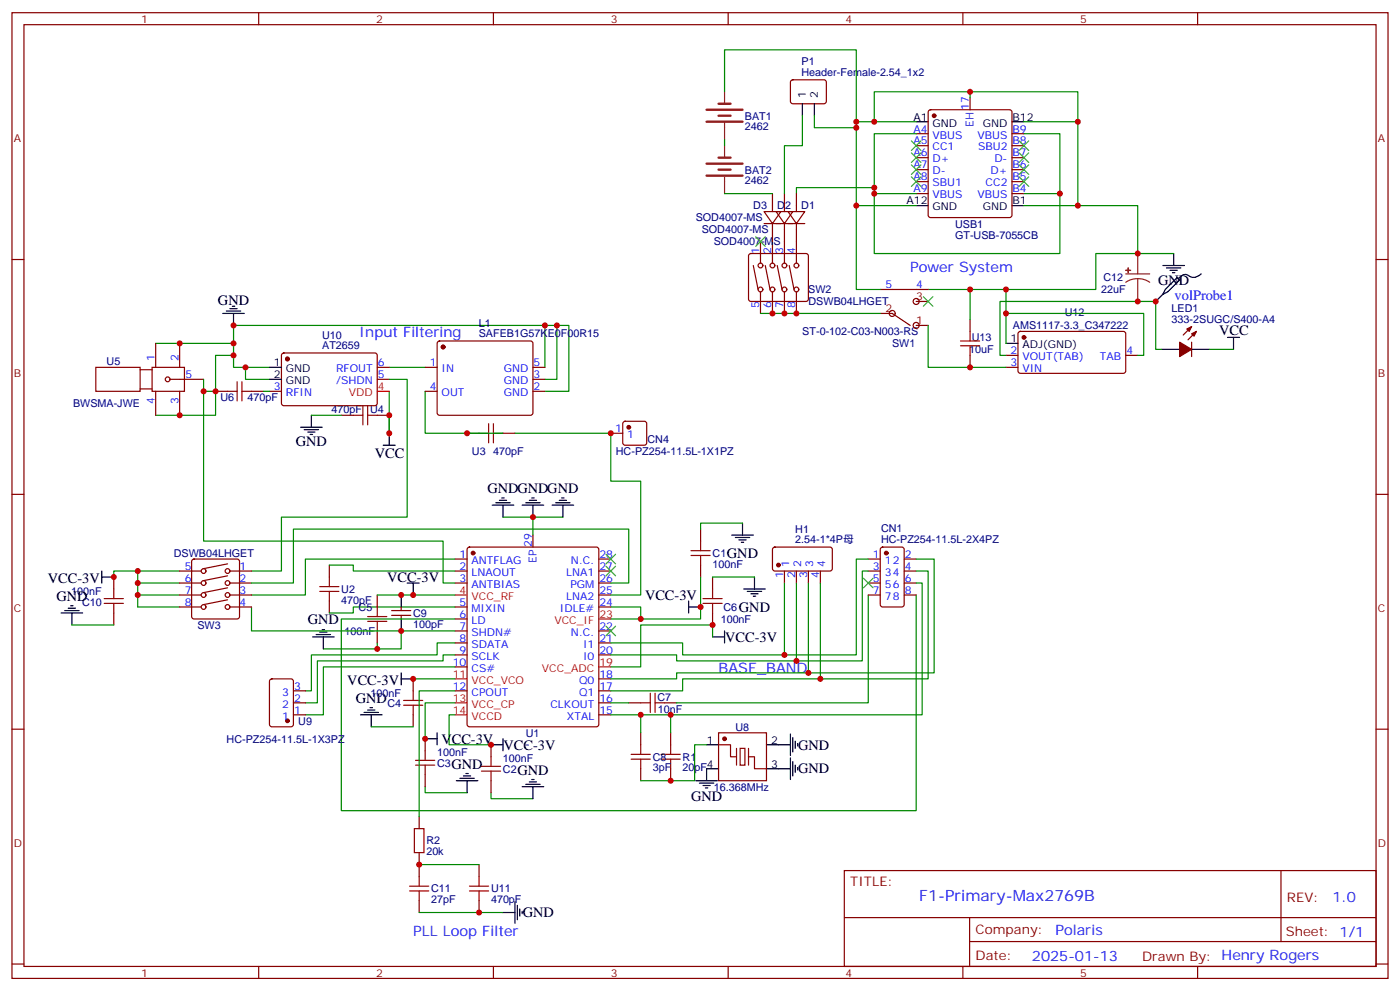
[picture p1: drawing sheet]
<svg xmlns="http://www.w3.org/2000/svg" width="412mm" height="292mm" viewBox="0 0 412 292" stroke-linecap="round" stroke-linejoin="round" font-family="sans-serif">
<g fill="none" stroke="#870000" stroke-width=".35">
<path d="M3.5 3.7h405.4v284.4h-405.4zM7.1 7.3h398.2v277.3h-398.2zM76.2 3.7v3.6M145.3 3.7v3.6M214.5 3.7v3.6M283.6 3.7v3.6M352.8 3.7v3.6M233.1 23.7l.4-.2 9.5 .1 .4 .6v5.9l-.7 .5-9.4-.1-.5-.7v-5.6zM269.9 39.4h3.5M273.6 32.5l.5-.2h23.3l.5 .2 .2 .5v30.4l-.2 .5-.5 .2h-23.3l-.5-.3-.2-.4v-30.4zM285.8 28.8v3.5M298.1 39.4h3.5"/>
<path d="M227.5 57v5.3M231.1 57v5.3M234.6 57v5.3M269.9 42.9h3.5M269.9 46.4h3.5M269.9 50h3.5M269.9 53.5h3.5M269.9 57h3.5M298.1 42.9h3.5M298.1 46.4h3.5M298.1 50h3.5M298.1 53.5h3.5"/>
<path d="M298.1 57h3.5M3.5 76.4h3.6M220.7 74.9l.5-.3h16.2l.5 .3 .2 .5v12.7l-.2 .5-.5 .2h-16.2l-.5-.3-.2-.4v-12.7zM221.9 78.2l1.4 7M224 71.1v6.4M225.1 62.3h4.9l-2.5 3.5zM225.1 65.8h12M225.4 78.2l1.4 7M227.5 65.8v11.7M228.6 62.3h4.9l-2.4 3.5zM229 78.2l1.4 7M231.1 65.8v11.7"/>
<path d="M232.1 62.3h5l-2.5 3.5zM232.5 78.2l1.4 7M234.6 65.8v11.7M405.3 76.4h3.6M224 85.9v6.4M227.5 85.9v6.4M231.1 85.9v6.4M234.6 85.9v6.4M259.3 92.3h3.5M259.3 85.2h3.5M269.9 95.8h3.5M269.9 88.8h3.5"/>
<path d="M269.9 85.2h3.5M285.8 94.1v3.5M300.1 97.8l.5-.2h30.6l.4 .7-.1 11.2-.6 .4h-30.6l-.4-.7v-10.9zM351 96.2l-2.5 2.4M352.4 97.6l-2.4 2.4M28.2 108.2h13.1v7h-13.1zM41.3 108.9h3.5M41.3 114.5h3.5M44.8 108.2h9.5v7h-9.5zM45.9 101.1v7.1M45.9 115.2v7.1M50.1 111.7h9.9"/>
<path d="M52.9 101.1v7.1M52.9 115.2v7.1M63.5 115.2h3.5M74.1 115.2h3.5M79.4 115.2h3.5M83.1 104.1l.5-.2 27.1 .1 .4 .6v14.4l-.7 .5-27.1-.1-.4-.7v-14.1zM111.1 108.2h3.6M111.1 111.7h3.6M125.2 108.2h3.6M125.2 115.2h3.6M129 100.6l.5-.2h26.8l.5 .2 .2 .5v20.5l-.2 .5-.5 .2h-26.8l-.5-.3-.2-.4v-20.5zM157 108.2h3.5"/>
<path d="M157 115.2h3.5M157 111.7h3.5M285.8 104.6v3.6M296.3 108.2h3.6M296.3 104.6h3.6M331.6 104.6h3.5M351 100.8v4.2M100.5 122.3h3.6M111.1 122.3h3.6M137.6 127.6h3.5M148.2 127.6h3.5M179.9 127.6h3.5"/>
<path d="M183.7 124.2l.4-.2h5.7l.5 .2 .2 .5v5.7l-.2 .5-.5 .2h-5.7l-.4-.2-.3-.5v-5.7zM3.5 145.6h3.6M157 157.6v3.5M206.4 155.8v3.5M405.3 145.6h3.6M33.5 169.9v3.5M52.9 168.1h6.4M52.9 171.7h6.4M52.9 178.7h6.4M52.9 175.2h6.4M56.7 164.8l.4-.2h12.7l.5 .2 .3 .5v16.2l-.3 .5-.5 .2h-12.7l-.4-.2-.3-.5v-16.2zM67 176.6l-7 1.4"/>
<path d="M67 173.1l-7 1.4M67 169.5l-7 1.5M67 166l-7 1.4M67.7 168.1h6.4M67.7 171.7h6.4M67.7 178.7h6.4M67.7 175.2h6.4M97 166.4v3.5M97 177v3.5M111.1 175.2v3.5M115.4 179.8h5.6M118.2 178.7v1.1"/>
<path d="M134.1 164.6h3.5M134.1 168.1h3.5M134.1 171.7h3.5M134.1 178.7h3.5M137.8 161.3l.5-.2h37.4l.5 .2 .2 .5v51.5l-.2 .5-.5 .2h-37.4l-.5-.2-.2-.5v-51.5zM176.4 164.6h3.5M176.4 168.1h3.5M176.4 171.7h3.5M176.4 178.7h3.5M176.4 175.2h3.5M206.4 166.4v3.5M209.9 169.9v3.5"/>
<path d="M227.8 161.3l.4-.2h16.5l.5 .7-.1 5.9-.6 .4h-16.5l-.5-.7v-5.6zM231.1 168.1v3.6M234.6 168.1v3.6M238.1 168.1v3.6M241.7 168.1v3.6M255.8 164.6h3.5M255.8 168.1h3.5M255.8 171.7h3.5M255.8 175.2h3.5M259.5 161.3l.5-.2h5.6l.7 .4v16.5l-.4 .7h-5.9l-.7-.4v-16.5zM266.3 164.6h3.6M266.3 168.1h3.6"/>
<path d="M266.3 171.7h3.6M266.3 175.2h3.6M33.5 180.5v3.5M111.1 185.8v3.5M115.4 181.2h5.6M118.2 181.2v1M121.7 199.9v3.5M134.1 182.2h3.5M134.1 185.8h3.5M134.1 189.3h3.5M134.1 192.8h3.5M134.1 196.4h3.5"/>
<path d="M176.4 185.8h3.5M176.4 189.3h3.5M176.4 192.8h3.5M176.4 199.9h3.5M209.9 180.5v3.5M3.5 214.7h3.6M79.6 200.1l.5-.2h5.6l.7 .4v13l-.4 .6-5.9 .1-.7-.5v-12.9zM86.4 203.4h3.6M86.4 210.5h3.6M86.4 206.9h3.6M121.7 210.5v3.5M125.2 217.5v3.6"/>
<path d="M134.1 203.4h3.5M144.6 219.3v3.5M176.4 203.4h3.5M176.4 210.5h3.5M176.4 206.9h3.5M185.2 206.9h3.5M188.7 215.8v3.5M195.8 206.9h3.5M197.6 215.8v3.5M211.7 215.8h14.1v14.1h-14.1zM211.7 219.3h3.5v3.5h1.8M405.3 214.7h3.6"/>
<path d="M125.2 228.1v3.5M144.6 229.9v3.5M188.7 226.3v3.6M197.6 226.3v3.6M218 220.3h1.4v5h-1.4zM220.5 222.8h1.7v3.5h3.6M123.5 240.5v3.5M123.5 251v7.1M141.1 254.6v3.5M248.7 256.3h156.6v28.3h-156.6zM377.3 256.4v20.8M123.5 265.1v3.6"/>
<path d="M141.1 265.1v3.6M248.7 270.2h156.5M285.6 277.2h119.6M285.6 270.2v14.1M3.5 283.8h3.6M76.2 284.6v3.5M145.3 284.6v3.5M214.5 284.6v3.5M283.6 284.6v3.5M352.8 284.6v3.5M405.3 283.8h3.6"/>
<circle cx="224" cy="78.2" r=".71"/>
<circle cx="227.5" cy="78.2" r=".71"/>
<circle cx="231.1" cy="78.2" r=".71"/>
<circle cx="234.6" cy="78.2" r=".71"/>
<circle cx="224" cy="85.2" r=".71"/>
<circle cx="227.5" cy="85.2" r=".71"/>
<circle cx="231.1" cy="85.2" r=".71"/>
<circle cx="234.6" cy="85.2" r=".71"/>
<circle cx="49.4" cy="111.7" r=".71"/>
<circle cx="60" cy="178.7" r=".71"/>
<circle cx="60" cy="168.1" r=".71"/>
<circle cx="60" cy="175.2" r=".71"/>
<circle cx="60" cy="171.7" r=".71"/>
<circle cx="67" cy="171.7" r=".71"/>
<circle cx="67" cy="178.7" r=".71"/>
<circle cx="67" cy="175.2" r=".71"/>
<circle cx="67" cy="168.1" r=".71"/>
</g>
<g fill="#870000" stroke="#870000" stroke-width=".35">
<path d="M347.5 100.8l3.5 2.1-3.5 2.1z"/>
<path d="M351 98.3l1.4-.7-.7 1.4z"/>
<path d="M349.6 96.9l1.4-.7-.7 1.4z"/>
<circle cx="139.3" cy="162.8" r=".53"/>
<circle cx="130.5" cy="102.2" r=".53"/>
<circle cx="84.7" cy="105.7" r=".53"/>
<circle cx="261.1" cy="162.8" r=".53"/>
<circle cx="84.7" cy="212.2" r=".53"/>
<circle cx="185.2" cy="125.8" r=".53"/>
<circle cx="213.4" cy="217.5" r=".53"/>
<circle cx="275.2" cy="34.1" r=".53"/>
<circle cx="229.3" cy="166.4" r=".53"/>
<circle cx="301.6" cy="99.3" r=".53"/>
</g>
<path d="M111.1 115.2h3.6M134.1 175.2h3.5M134.1 199.9h3.5M176.4 196.4h3.5M176.4 182.2h3.5M134.1 206.9h3.5M134.1 210.5h3.5" fill="none" stroke="#f00" stroke-width=".35"/>
<g fill="none" stroke="#a10000" stroke-width=".35">
<path d="M285.8 97.6v2.8M67 115.2h2.8M69.8 112.4v5.6M71.3 112.4v5.6M71.3 115.2h2.8M106.9 119.5v5.6M108.3 119.5v5.6M282.9 100.4h5.7M282.9 101.8h5.7M285.8 101.8v2.8M104.1 122.3h2.8M108.3 122.3h2.8"/>
<path d="M141.1 127.6h2.8M143.9 124.7v5.7M145.3 124.7v5.7M145.3 127.6h2.9M206.4 159.3v2.8M30.7 177.7h5.6M30.7 176.2h5.6M33.5 173.4v2.8M33.5 177.7v2.8M94.2 174.1h5.6M94.2 172.7h5.6M97 169.9v2.8"/>
<path d="M97 174.1v2.9M111.1 178.7v2.8M203.6 163.5h5.6M203.6 162.1h5.6M206.4 163.5v2.9M207.1 177.7h5.6M207.1 176.2h5.6M209.9 173.4v2.8M209.9 177.7v2.8M108.3 181.5h5.6M108.3 183h5.6M111.1 183v2.8"/>
<path d="M118.9 206.2h5.6M118.9 207.6h5.6M121.7 203.4v2.8M121.7 207.6v2.9M188.7 206.9h2.9M188.7 219.3v2.8M191.6 204.1v5.7M193 206.9h2.8M193 204.1v5.7M197.6 219.3v2.8M122.4 223.9h5.7M122.4 225.3h5.7"/>
<path d="M125.2 221.1v2.8M125.2 225.3v2.8M141.8 225.6h5.7M141.8 227h5.7M144.6 222.8v2.8M144.6 227v2.9M185.9 223.5h5.7M185.9 222.1h5.7M188.7 223.5v2.8M194.7 223.5h5.7M194.7 222.1h5.7M197.6 223.5v2.8"/>
<path d="M122.1 244h2.8v7h-2.8zM123.5 258.1v2.8M141.1 258.1v2.8M120.6 262.3h5.7M120.6 260.9h5.7M123.5 262.3v2.8M138.3 262.3h5.6M138.3 260.9h5.6M141.1 262.3v2.8"/>
</g>
<g fill="none" stroke="#008700" stroke-width=".35">
<path d="M213.4 27v-12.3h38.8v21.1M236.4 34.1v8.8h-5.3v14.1M239.9 34.1v3.5h12.3M257.5 35.8h-5.3v24.7h17.7M269.9 35.8h-12.4v-8.8h60v8.8M269.9 39.4h-12.4v17.6h12.4M285.8 27v1.8M301.6 35.8h15.9v24.7h-15.9M301.6 39.4h10.6v17.6h-10.6M213.4 57h14.1M213.4 41.1v1.8M257.5 57v17.6h54.7v-17.6"/>
<path d="M257.5 55.2h-22.9v1.8M252.2 60.5v24.7h7.1M317.5 60.5h17.6v14.1h10.6M335.1 74.6h-12.3v10.6h-26.5M160.5 95.8h7.1v19.4h-7.1M164 95.8v15.9h-3.5M224 92.3h35.3M273.4 85.2h22.9v15.9M273.4 95.8v12.4h22.9M285.8 85.2v8.9M296.3 92.3h40.6v12.3h-1.8M45.9 101.1h22.9v-5.3h91.7v12.4"/>
<path d="M60 115.2v44.1h70.5v12.4h3.6M60 111.7v3.5h3.5M68.8 104.6h-5.3v17.7h-17.6M68.8 101.1v7.1h10.6M72.3 108.2v3.5h7.1M77.6 115.2h1.8M114.7 111.7h5.2v40.6h-37v15.8h-8.8M114.7 108.2h10.5M114.7 115.2v12.4M125.2 115.2v12.4h23M342.2 102.9h-1.8v-14.1h-45.8v15.8h1.7M356.3 102.9h7.1"/>
<path d="M91.7 122.3h8.8M151.7 127.6h28.2v14.1h8.8v33.5h-8.8M148.2 152.3h8.8v5.3M157 152.3h8.8M218.7 154h-12.3v1.8M40.6 168.1h-7.1v1.8M40.6 175.2h12.3M40.6 171.7h12.3M52.9 168.1h-12.3v10.6h12.3M74.1 178.7v7.1h60M74.1 171.7h12.3v-15.9h98.8v15.9h-5.3M97 166.4h7.1v1.7h30"/>
<path d="M111.1 175.2h23M134.1 178.7h-30v1.8h-7.1M134.1 164.6h-44.1v10.6h-15.9M179.9 178.7h8.8v3.5M206.4 169.9v12.3h-26.5M209.9 169.9h12.3M231.1 171.7v21.1M234.6 171.7v22.9M238.1 171.7v26.4M241.7 171.7v28.2M255.8 175.2v31.7h-56.5M255.8 164.6h-3.6v28.2h-51.1v-3.5h-21.2"/>
<path d="M255.8 168.1h-1.8v26.5h-54.7v-1.8h-19.4M269.9 168.1h3.5v31.8h-72.3v3.5h-21.2M269.9 175.2v63.5h-169.4v-56.5h33.6M269.9 171.7h1.7v38.8h-74M269.9 164.6h5.3v33.5h-75.9v1.8h-19.4M21.2 184h12.3M111.1 189.3v1.8h-15.9M118.2 185.8v5.3h-7.1M121.7 199.9h12.4M134.1 189.3h-5.3v3.5h-37.1v10.6h-1.7M134.1 192.8h-3.6v1.8h-37v12.3h-3.5M134.1 196.4h-38.9v14.1h-5.2"/>
<path d="M209.9 187.5v-3.5h-21.2v12.4h-8.8M109.4 214h12.3M134.1 210.5h-1.8v8.8h12.3M134.1 206.9h-8.9v10.6M134.1 203.4h-10.6v37.1M179.9 210.5h17.7v5.3M179.9 206.9h5.3M188.7 210.5v5.3M208.1 219.3h-3.5v10.6h-15.9M125.2 231.6v1.8h12.4M144.6 233.4v1.8h12.4M123.5 254.6h17.6"/>
<path d="M123.5 268.7h24.7"/>
</g>
<g fill="none" stroke="#000" stroke-width=".35">
<path d="M236.4 30.6v3.5M239.9 30.6v3.5M269.9 35.8h3.5M298.1 35.8h3.5M269.9 60.5h3.5M298.1 60.5h3.5M342.5 78.2h6.4M343.6 78.9h4.2M344.7 79.6h2.1M345.7 74.6v3.6M65.6 92.3h6.4M66.7 91.6h4.2"/>
<path d="M67.7 90.9h2.1M68.4 90.2h.7M68.8 92.3v3.5M342.5 86.6l1.5-.7 3.5-3.5-.7-.7-3.5 3.5-.8 1.4-2.1 2.2M345.4 80.3h.7M353.8 80.6a3.1 3.1 0 0 1-4.4 .2 2.4 2.4 0 0 0-2.3 1.3M361.6 99.3h3.5M363.4 99.3v3.6M79.4 108.2h3.5M79.4 111.7h3.5M296.3 101.1h3.6M342.2 102.9h5.3"/>
<path d="M351 102.9h5.3M88.5 125.8h6.4M89.6 126.5h4.2M90.7 127.2h2.1M91.4 127.9h.7M91.7 122.3v3.5M112.9 131.1h3.5M114.7 127.6v3.5M145 148.7h6.3M146 148h4.3M147.1 147.3h2.1M147.8 146.6h.7"/>
<path d="M148.2 148.7v3.6M153.8 148.7h6.4M154.9 148h4.2M155.9 147.3h2.1M156.6 146.6h.7M157 148.7v3.6M162.6 148.7h6.4M163.7 148h4.2M164.7 147.3h2.2M165.5 146.6h.7M165.8 148.7v3.6M215.5 157.6h6.4"/>
<path d="M216.6 158.3h4.2M217.7 159h2.1M218.4 159.7h.7M218.7 154v3.6M19 179.8h4.3M20.1 179.1h2.1M20.8 178.4h.7M30 169.9h3.5M30 168.1v3.6M118.2 175.2v3.5M119.9 171.7h3.6M121.7 171.7v3.5"/>
<path d="M202.8 178.7h3.6M202.8 177v3.5M219.1 173.4h6.3M220.1 174.1h4.3M221.2 174.8h2.1M221.9 175.5h.7M222.2 169.9v3.5M18 180.5h6.3M21.2 180.5v3.5M92.1 187.5h6.3M93.1 186.8h4.3M94.2 186.1h2.1"/>
<path d="M94.9 185.4h.7M95.2 187.5v3.6M118.2 199.9h3.5M118.2 182.2v3.6M118.2 198.1v3.5M209.9 187.5h3.5M213.4 185.8v3.5M106.2 210.5h6.3M107.2 209.8h4.3M108.3 209.1h2.1M109 208.4h.7M109.4 210.5v3.5"/>
<path d="M125.2 217.5h3.6M128.8 215.8v3.5M144.6 219.3h3.6M148.2 217.5v3.6M208.1 219.3h3.6M225.8 219.3h7M232.8 216.1v6.4M233.5 217.2v4.2M234.2 218.2v2.1M234.9 218.9v.7M134.4 229.9h6.4M135.5 229.2h4.2"/>
<path d="M136.5 228.5h2.1M137.2 227.8h.7M137.6 229.9v3.5M153.8 231.6h6.4M154.9 230.9h4.2M155.9 230.2h2.1M156.6 229.5h.7M157 231.6v3.6M205 229.9h6.3M206 230.6h4.3M207.1 231.3h2.1M207.8 232h.7"/>
<path d="M211.7 226.3h-3.6v3.6M225.8 226.3h7M232.8 223.2v6.3M233.5 224.2v4.3M234.2 225.3v2.1M234.9 226v.7M148.2 268.7h3.5M151.7 265.5v6.4M152.4 266.6v4.2M153.1 267.6v2.1M153.8 268.3v.7"/>
</g>
<g fill="none" stroke="#3c3" stroke-width=".35">
<path d="M268.5 52.1l2.8 2.8M268.5 48.5l2.8 2.9M268.5 45l2.8 2.8M268.5 41.5l2.8 2.8M271.3 52.1l-2.8 2.8M271.3 48.5l-2.8 2.9M271.3 45l-2.8 2.8M271.3 41.5l-2.8 2.8M300.2 41.5l2.8 2.8M300.2 45l2.8 2.8M300.2 48.5l2.8 2.9M300.2 52.1l2.8 2.8"/>
<path d="M303 45l-2.8 2.8M303 41.5l-2.8 2.8M303 48.5l-2.8 2.9M303 52.1l-2.8 2.8M222.6 69.7l2.8 2.8M225.4 69.7l-2.8 2.8M272 87.3l2.8 2.9M274.8 87.3l-2.8 2.9M178.5 163.2l2.8 2.8M178.5 166.7l2.8 2.8M181.3 163.2l-2.8 2.8M181.3 166.7l-2.8 2.8"/>
<path d="M254.4 170.3l2.8 2.8M257.2 170.3l-2.8 2.8M178.5 184.4l2.8 2.8M181.3 184.4l-2.8 2.8"/>
</g>
<path d="M217 220.3v5M220.5 220.3v5" fill="none" stroke="#871200" stroke-width=".35"/>
<path d="M213.4 27v3.6M213.4 36.2v4.9M213.4 42.9v3.5M213.4 52.1v4.9M335.1 74.6v6M331.6 80.6h7.1M335.1 82.1l1.9 .2 1.7 .8M335.1 82.1l-1.8 .2-1.7 .8M335.1 82.1v6.7" fill="none" stroke="#8c2424" stroke-width=".35"/>
<g fill="#8c2424" stroke="#8c2424" stroke-width=".35">
<path d="M331.6 79.6h1.4z"/>
<path d="M332.3 78.9l.1 1.4z"/>
</g>
<path d="M208.1 32.3h10.6M208.1 35.8h10.6M211.7 30.6h3.5M211.7 34.1h3.5M208.1 48.2h10.6M208.1 51.7h10.6M211.7 46.4h3.5M211.7 50h3.5" fill="none" stroke="#8c2424" stroke-width=".71"/>
<g fill="none" stroke="#600" stroke-width=".35">
<path d="M262.8 92.3l5.3 3.5M262.8 85.2h7.1"/>
<circle cx="262.8" cy="92.3" r=".88"/>
<circle cx="269.9" cy="95.8" r=".88"/>
<circle cx="269.9" cy="88.8" r=".88"/>
</g>
<g fill="#c00">
<circle cx="121.7" cy="175.2" r=".88"/>
<circle cx="121.7" cy="199.9" r=".88"/>
<circle cx="125.2" cy="217.5" r=".88"/>
<circle cx="144.6" cy="219.3" r=".88"/>
<circle cx="206.4" cy="178.7" r=".88"/>
<circle cx="209.9" cy="184" r=".88"/>
<circle cx="164" cy="95.8" r=".88"/>
<circle cx="68.8" cy="95.8" r=".88"/>
<circle cx="68.8" cy="104.6" r=".88"/>
<circle cx="72.3" cy="108.2" r=".88"/>
<circle cx="68.8" cy="101.1" r=".88"/>
<circle cx="137.6" cy="127.6" r=".88"/>
<circle cx="60" cy="115.2" r=".88"/>
<circle cx="52.9" cy="101.1" r=".88"/>
<circle cx="52.9" cy="122.3" r=".88"/>
<circle cx="63.5" cy="115.2" r=".88"/>
<circle cx="118.2" cy="175.2" r=".88"/>
<circle cx="160.5" cy="95.8" r=".88"/>
<circle cx="114.7" cy="127.6" r=".88"/>
<circle cx="114.7" cy="122.3" r=".88"/>
<circle cx="188.7" cy="210.5" r=".88"/>
<circle cx="197.6" cy="229.9" r=".88"/>
<circle cx="197.6" cy="210.5" r=".88"/>
<circle cx="40.6" cy="175.2" r=".88"/>
<circle cx="40.6" cy="171.7" r=".88"/>
<circle cx="33.5" cy="169.9" r=".88"/>
<circle cx="40.6" cy="168.1" r=".88"/>
<circle cx="118.2" cy="185.8" r=".88"/>
<circle cx="111.1" cy="191.1" r=".88"/>
<circle cx="123.5" cy="254.6" r=".88"/>
<circle cx="141.1" cy="268.7" r=".88"/>
<circle cx="188.7" cy="182.2" r=".88"/>
<circle cx="179.9" cy="127.6" r=".88"/>
<circle cx="257.5" cy="57" r=".88"/>
<circle cx="312.2" cy="57" r=".88"/>
<circle cx="335.1" cy="88.8" r=".88"/>
<circle cx="257.5" cy="35.8" r=".88"/>
<circle cx="317.5" cy="35.8" r=".88"/>
<circle cx="257.5" cy="55.2" r=".88"/>
<circle cx="252.2" cy="37.6" r=".88"/>
<circle cx="252.2" cy="35.8" r=".88"/>
<circle cx="317.5" cy="60.5" r=".88"/>
<circle cx="335.1" cy="74.6" r=".88"/>
<circle cx="285.8" cy="108.2" r=".88"/>
<circle cx="285.8" cy="85.2" r=".88"/>
<circle cx="296.3" cy="85.2" r=".88"/>
<circle cx="252.2" cy="60.5" r=".88"/>
<circle cx="241.7" cy="199.9" r=".88"/>
<circle cx="231.1" cy="192.8" r=".88"/>
<circle cx="234.6" cy="194.6" r=".88"/>
<circle cx="238.1" cy="198.1" r=".88"/>
<circle cx="340.4" cy="88.8" r=".88"/>
<circle cx="227.5" cy="92.3" r=".88"/>
<circle cx="231.1" cy="92.3" r=".88"/>
<circle cx="234.6" cy="92.3" r=".88"/>
<circle cx="157" cy="152.3" r=".88"/>
<circle cx="285.8" cy="27" r=".88"/>
<circle cx="296.3" cy="92.3" r=".88"/>
</g>
<text font-size="4.6" fill="#00f" x="270.8" y="265.4">F1-Primary-Max2769B</text>
<g font-size="4.2" fill="#00f">
<text x="268.1" y="79.9">Power System</text>
<text x="346" y="88.4">volProbe1</text>
<text x="105.8" y="99.3">Input Filtering</text>
<text x="211.7" y="198.1">BASE_BAND</text>
<text x="392.5" y="265.6">1.0</text>
<text x="121.7" y="275.7">PLL Loop Filter</text>
<text x="310.9" y="275.2">Polaris</text>
<text x="304" y="283">2025-01-13</text>
</g>
<g font-size="4.2">
<text x="341.1" y="83.8">GND</text>
<text x="64.2" y="89.8">GND</text>
<text x="359.1" y="98.6">VCC</text>
<text x="87.1" y="131.4">GND</text>
<text x="110.4" y="135">VCC</text>
<text x="143.6" y="145.2">GNDGNDGND</text>
<text x="214.1" y="164.3">GND</text>
<text x="14.1" y="171.7">VCC-3V</text>
<text x="114.1" y="171.3">VCC-3V</text>
<text x="16.6" y="176.9">GND</text>
<text x="190" y="176.6">VCC-3V</text>
<text x="90.7" y="183.7">GND</text>
<text x="217.7" y="180.2">GND</text>
<text x="213.6" y="189">VCC-3V</text>
<text x="102.3" y="201.6">VCC-3V</text>
<text x="104.8" y="206.9">GND</text>
<text x="130" y="219">VCC-3V</text>
<text x="148.3" y="220.7">VCC-3V</text>
<text x="235.1" y="220.7">GND</text>
<text x="133" y="226.3">GND</text>
<text x="235.1" y="227.7">GND</text>
<text x="152.4" y="228.1">GND</text>
<text x="203.6" y="236">GND</text>
<text x="154" y="270.1">GND</text>
</g>
<g font-size="3.9" fill="#800">
<text x="250.5" y="260.9">TITLE:</text>
<text x="379.1" y="265.6">REV:</text>
<text x="287.4" y="275.1">Company:</text>
<text x="378.7" y="275.7">Sheet: 1/1</text>
<text x="287.4" y="282.8">Date:</text>
<text x="336.4" y="282.9">Drawn By: Henry Rogers</text>
</g>
<g font-size="3.2" fill="#800">
<text x="41.6" y="6.7">1</text>
<text x="110.8" y="6.7">2</text>
<text x="179.9" y="6.7">3</text>
<text x="249.1" y="6.7">4</text>
<text x="318.2" y="6.7">5</text>
<text x="4.1" y="41.8">A</text>
<text x="405.9" y="41.8">A</text>
<text x="269.9" y="88.4">3</text>
<text x="260.8" y="91.9">2</text>
<text x="269.9" y="95.5">1</text>
<text x="4.1" y="111">B</text>
<text x="405.9" y="111">B</text>
<text x="4.1" y="180.1">C</text>
<text x="405.9" y="180.1">C</text>
<text x="4.1" y="249.3">D</text>
<text x="405.9" y="249.3">D</text>
<text x="41.6" y="287.5">1</text>
<text x="110.8" y="287.5">2</text>
<text x="179.9" y="287.5">3</text>
<text x="249.1" y="287.5">4</text>
<text x="318.2" y="287.5">5</text>
</g>
<g font-size="3.2" fill="#000080">
<text x="236.1" y="22.4">Header-Female-2.54_1x2</text>
<text x="236.1" y="19.2">P1</text>
<text x="219.4" y="35.2">BAT1</text>
<text x="219.4" y="38.4">2462</text>
<text x="219.4" y="51.1">BAT2</text>
<text x="219.4" y="54.3">2462</text>
<text x="204.9" y="65.2">SOD4007-MS</text>
<text x="221.9" y="61.7">D3</text>
<text x="229" y="61.7">D2</text>
<text x="236" y="61.7">D1</text>
<text x="206.7" y="68.7">SOD4007-MS</text>
<text x="281.3" y="70.3">GT-USB-7055CB</text>
<text x="281.3" y="67.1">USB1</text>
<text x="210.2" y="72.2">SOD4007-MS</text>
<text x="325.1" y="82.8">C12</text>
<text x="238.1" y="86.4">SW2</text>
<text x="238.2" y="89.9">DSWB04LHGET</text>
<text x="324.3" y="86.3">22uF</text>
<text x="313.6" y="93.2">U12</text>
<text x="345.1" y="95.1">333-2SUGC/S400-A4</text>
<text x="345.1" y="91.9">LED1</text>
<text x="94.9" y="99.7">U10</text>
<text x="141" y="99.3">SAFEB1G57KE0F00R15</text>
<text x="141" y="96.2">L1</text>
<text x="236.3" y="98.8">ST-0-102-C03-N003-RS</text>
<text x="286.3" y="100.5">U13</text>
<text x="298.4" y="96.9">AMS1117-3.3_C347222</text>
<text x="31.4" y="107.5">U5</text>
<text x="94.9" y="102.9">AT2659</text>
<text x="262.8" y="102.3">SW1</text>
<text x="285.5" y="104">10uF</text>
<text x="21.5" y="119.8">BWSMA-JWE</text>
<text x="64.9" y="118.1">U6</text>
<text x="72.9" y="118.1">470pF</text>
<text x="97.6" y="121.6">470pF</text>
<text x="109" y="121.6">U4</text>
<text x="190.7" y="130.4">CN4</text>
<text x="139" y="134">U3</text>
<text x="145.3" y="134">470pF</text>
<text x="181.4" y="134">HC-PZ254-11.5L-1X1PZ</text>
<text x="234.3" y="160">2.54-1*4P母</text>
<text x="234.3" y="156.9">H1</text>
<text x="259.5" y="159.8">HC-PZ254-11.5L-2X4PZ</text>
<text x="259.5" y="156.7">CN1</text>
<text x="51.2" y="164">DSWB04LHGET</text>
<text x="209.9" y="167.2">100nF</text>
<text x="209.9" y="164">C1</text>
<text x="21" y="175.1">100nF</text>
<text x="24.2" y="178.3">C10</text>
<text x="100.5" y="177.8">470pF</text>
<text x="100.5" y="174.6">U2</text>
<text x="105.6" y="179.9">C5</text>
<text x="213.1" y="179.9">C6</text>
<text x="58.2" y="185.2">SW3</text>
<text x="121.7" y="184.8">100pF</text>
<text x="121.7" y="181.6">C9</text>
<text x="212.3" y="183.4">100nF</text>
<text x="101.5" y="186.9">100nF</text>
<text x="109.2" y="205.1">100nF</text>
<text x="114.1" y="208.3">C4</text>
<text x="193.7" y="206.3">C7</text>
<text x="193.8" y="209.8">10nF</text>
<text x="87.9" y="213.4">U9</text>
<text x="216.6" y="215.2">U8</text>
<text x="66.8" y="218.7">HC-PZ254-11.5L-1X3PZ</text>
<text x="154.9" y="220.2">-</text>
<text x="154.9" y="217">U1</text>
<text x="128.8" y="222.7">100nF</text>
<text x="128.8" y="225.9">C3</text>
<text x="148.2" y="224.5">100nF</text>
<text x="148.2" y="227.7">C2</text>
<text x="192.3" y="227.1">3pF</text>
<text x="192.3" y="224">C8</text>
<text x="201.1" y="227.1">20pF</text>
<text x="201.1" y="224">R1</text>
<text x="210.3" y="232.8">16.368MHz</text>
<text x="125.6" y="251.7">20k</text>
<text x="125.6" y="248.6">R2</text>
<text x="127" y="262.8">C11</text>
<text x="144.6" y="262.8">U11</text>
<text x="127" y="265.9">27pF</text>
<text x="144.6" y="266">470pF</text>
</g>
<g font-size="3.2">
<text x="237.4" y="28.8" transform="rotate(-90 237.4 28.8)">1</text>
<text x="240.9" y="28.8" transform="rotate(-90 240.9 28.8)">2</text>
<text x="269" y="35.5">A1</text>
<text x="298.3" y="35.5">B12</text>
<text x="274.7" y="37.3">GND</text>
<text x="289.5" y="37.3">GND</text>
<text x="267" y="60.2">A12</text>
<text x="274.7" y="61.9">GND</text>
<text x="289.5" y="61.9">GND</text>
<text x="298.3" y="60.2">B1</text>
<text x="297.7" y="100.8">1</text>
<text x="80.7" y="107.8">1</text>
<text x="301.2" y="102.5">ADJ(GND)</text>
<text x="80.7" y="111.3">2</text>
<text x="84.2" y="109.6">GND</text>
<text x="84.2" y="113.1">GND</text>
<text x="208.2" y="218.9">1</text>
<text x="227.2" y="218.9">2</text>
<text x="208.2" y="226">4</text>
<text x="227.2" y="226">3</text>
</g>
<g font-size="3.2" fill="#00f">
<text x="285.4" y="32.3" transform="rotate(-90 285.4 32.3)">17</text>
<text x="269" y="39">A4</text>
<text x="274.7" y="40.8">VBUS</text>
<text x="286.8" y="37.4" transform="rotate(-90 286.8 37.4)">EH</text>
<text x="288" y="40.8">VBUS</text>
<text x="298.3" y="39">B9</text>
<text x="269" y="46.1">A6</text>
<text x="269" y="42.5">A5</text>
<text x="274.7" y="47.8">D+</text>
<text x="274.7" y="44.3">CC1</text>
<text x="288.1" y="44.3">SBU2</text>
<text x="292.9" y="47.8">D-</text>
<text x="298.3" y="42.5">B8</text>
<text x="298.3" y="46.1">B7</text>
<text x="269" y="53.1">A8</text>
<text x="269" y="49.6">A7</text>
<text x="274.7" y="51.4">D-</text>
<text x="291.8" y="51.4">D+</text>
<text x="298.3" y="49.6">B6</text>
<text x="298.3" y="53.1">B5</text>
<text x="269" y="56.7">A9</text>
<text x="274.7" y="58.4">VBUS</text>
<text x="274.7" y="54.9">SBU1</text>
<text x="288" y="58.4">VBUS</text>
<text x="290.3" y="54.9">CC2</text>
<text x="298.3" y="56.7">B4</text>
<text x="223.7" y="74.6" transform="rotate(-90 223.7 74.6)">1</text>
<text x="227.2" y="74.6" transform="rotate(-90 227.2 74.6)">2</text>
<text x="230.7" y="74.6" transform="rotate(-90 230.7 74.6)">3</text>
<text x="234.2" y="74.6" transform="rotate(-90 234.2 74.6)">4</text>
<text x="260.8" y="84.9">5</text>
<text x="269.9" y="84.9">4</text>
<text x="223.7" y="90.8" transform="rotate(-90 223.7 90.8)">5</text>
<text x="227.2" y="90.8" transform="rotate(-90 227.2 90.8)">6</text>
<text x="230.7" y="90.8" transform="rotate(-90 230.7 90.8)">7</text>
<text x="234.2" y="90.8" transform="rotate(-90 234.2 90.8)">8</text>
<text x="45.5" y="106.4" transform="rotate(-90 45.5 106.4)">1</text>
<text x="52.6" y="106.4" transform="rotate(-90 52.6 106.4)">2</text>
<text x="111.3" y="107.8">6</text>
<text x="126.6" y="107.8">1</text>
<text x="157.2" y="107.8">5</text>
<text x="297.7" y="104.3">2</text>
<text x="297.7" y="107.8">3</text>
<text x="301.2" y="106">VOUT(TAB)</text>
<text x="324" y="106">TAB</text>
<text x="331.8" y="104.3">4</text>
<text x="54.7" y="111.3">5</text>
<text x="99" y="113.1">/SHDN</text>
<text x="99" y="109.6">RFOUT</text>
<text x="111.3" y="111.3">5</text>
<text x="130.1" y="109.6">IN</text>
<text x="148.4" y="113.1">GND</text>
<text x="148.4" y="109.6">GND</text>
<text x="157.2" y="111.3">3</text>
<text x="301.2" y="109.6">VIN</text>
<text x="45.5" y="119" transform="rotate(-90 45.5 119)">4</text>
<text x="52.6" y="119" transform="rotate(-90 52.6 119)">3</text>
<text x="80.7" y="114.9">3</text>
<text x="84.2" y="116.6">RFIN</text>
<text x="126.6" y="114.9">4</text>
<text x="130.1" y="116.6">OUT</text>
<text x="148.4" y="116.6">GND</text>
<text x="157.2" y="114.9">2</text>
<text x="181.3" y="127.2">1</text>
<text x="184.7" y="129">1</text>
<text x="156.6" y="161.1" transform="rotate(-90 156.6 161.1)">29</text>
<text x="54.4" y="167.8">5</text>
<text x="70.6" y="167.8">1</text>
<text x="135.4" y="164.3">1</text>
<text x="135.4" y="167.8">2</text>
<text x="138.9" y="166">ANTFLAG</text>
<text x="158" y="165.7" transform="rotate(-90 158 165.7)">EP</text>
<text x="168.2" y="166">N.C.</text>
<text x="176.6" y="167.8">27</text>
<text x="176.6" y="164.3">28</text>
<text x="232.5" y="166.8" transform="rotate(-90 232.5 166.8)">1</text>
<text x="236" y="166.8" transform="rotate(-90 236 166.8)">2</text>
<text x="239.5" y="166.8" transform="rotate(-90 239.5 166.8)">3</text>
<text x="243.1" y="166.8" transform="rotate(-90 243.1 166.8)">4</text>
<text x="257.1" y="164.3">1</text>
<text x="257.1" y="167.8">3</text>
<text x="260.6" y="166">12</text>
<text x="266.5" y="167.8">4</text>
<text x="266.5" y="164.3">2</text>
<text x="54.4" y="171.3">6</text>
<text x="70.6" y="171.3">2</text>
<text x="135.4" y="171.3">3</text>
<text x="138.9" y="169.5">LNAOUT</text>
<text x="138.9" y="173.1">ANTBIAS</text>
<text x="166.8" y="169.5">LNA1</text>
<text x="168" y="173.1">PGM</text>
<text x="176.6" y="171.3">26</text>
<text x="230.7" y="170.3" transform="rotate(-90 230.7 170.3)">1</text>
<text x="234.2" y="170.3" transform="rotate(-90 234.2 170.3)">2</text>
<text x="237.8" y="170.3" transform="rotate(-90 237.8 170.3)">3</text>
<text x="241.3" y="170.3" transform="rotate(-90 241.3 170.3)">4</text>
<text x="257.1" y="171.3">5</text>
<text x="260.6" y="169.5">34</text>
<text x="260.6" y="173.1">56</text>
<text x="266.5" y="171.3">6</text>
<text x="54.4" y="174.8">7</text>
<text x="54.4" y="178.4">8</text>
<text x="70.6" y="174.8">3</text>
<text x="70.6" y="178.4">4</text>
<text x="135.4" y="178.4">5</text>
<text x="166.8" y="176.6">LNA2</text>
<text x="176.6" y="178.4">24</text>
<text x="176.6" y="174.8">25</text>
<text x="257.1" y="174.8">7</text>
<text x="260.6" y="176.6">78</text>
<text x="266.5" y="174.8">8</text>
<text x="135.4" y="181.9">6</text>
<text x="135.4" y="185.4">7</text>
<text x="138.9" y="180.1">MIXIN</text>
<text x="138.9" y="183.7">LD</text>
<text x="164.9" y="180.1">IDLE#</text>
<text x="176.6" y="185.4">22</text>
<text x="135.4" y="188.9">8</text>
<text x="138.9" y="187.2">SHDN#</text>
<text x="138.9" y="190.7">SDATA</text>
<text x="168.2" y="187.2">N.C.</text>
<text x="171.7" y="190.7">I1</text>
<text x="176.6" y="188.9">21</text>
<text x="133.4" y="196">10</text>
<text x="135.4" y="192.5">9</text>
<text x="138.9" y="194.2">SCLK</text>
<text x="138.9" y="197.8">CS#</text>
<text x="171.7" y="194.2">I0</text>
<text x="176.6" y="192.5">20</text>
<text x="86.6" y="203.1">3</text>
<text x="133.4" y="203.1">12</text>
<text x="170.6" y="201.3">Q0</text>
<text x="176.6" y="203.1">17</text>
<text x="176.6" y="199.5">18</text>
<text x="83.1" y="208.4">2</text>
<text x="83.1" y="204.8">3</text>
<text x="86.6" y="206.6">2</text>
<text x="138.9" y="204.8">CPOUT</text>
<text x="162.1" y="208.4">CLKOUT</text>
<text x="170.6" y="204.8">Q1</text>
<text x="176.6" y="206.6">16</text>
<text x="83.1" y="211.9">1</text>
<text x="86.6" y="210.1">1</text>
<text x="167" y="211.9">XTAL</text>
<text x="176.6" y="210.1">15</text>
</g>
<g font-size="3.2" fill="#f00">
<text x="102.8" y="116.6">VDD</text>
<text x="111.3" y="114.9">4</text>
<text x="135.4" y="174.8">4</text>
<text x="138.9" y="176.6">VCC_RF</text>
<text x="163.3" y="183.7">VCC_IF</text>
<text x="176.6" y="181.9">23</text>
<text x="159.6" y="197.8">VCC_ADC</text>
<text x="176.6" y="196">19</text>
<text x="133.4" y="199.5">11</text>
<text x="138.9" y="201.3">VCC_VCO</text>
<text x="133.4" y="206.6">13</text>
<text x="138.9" y="208.4">VCC_CP</text>
<text x="133.4" y="210.1">14</text>
<text x="138.9" y="211.9">VCCD</text>
</g>
</svg>
